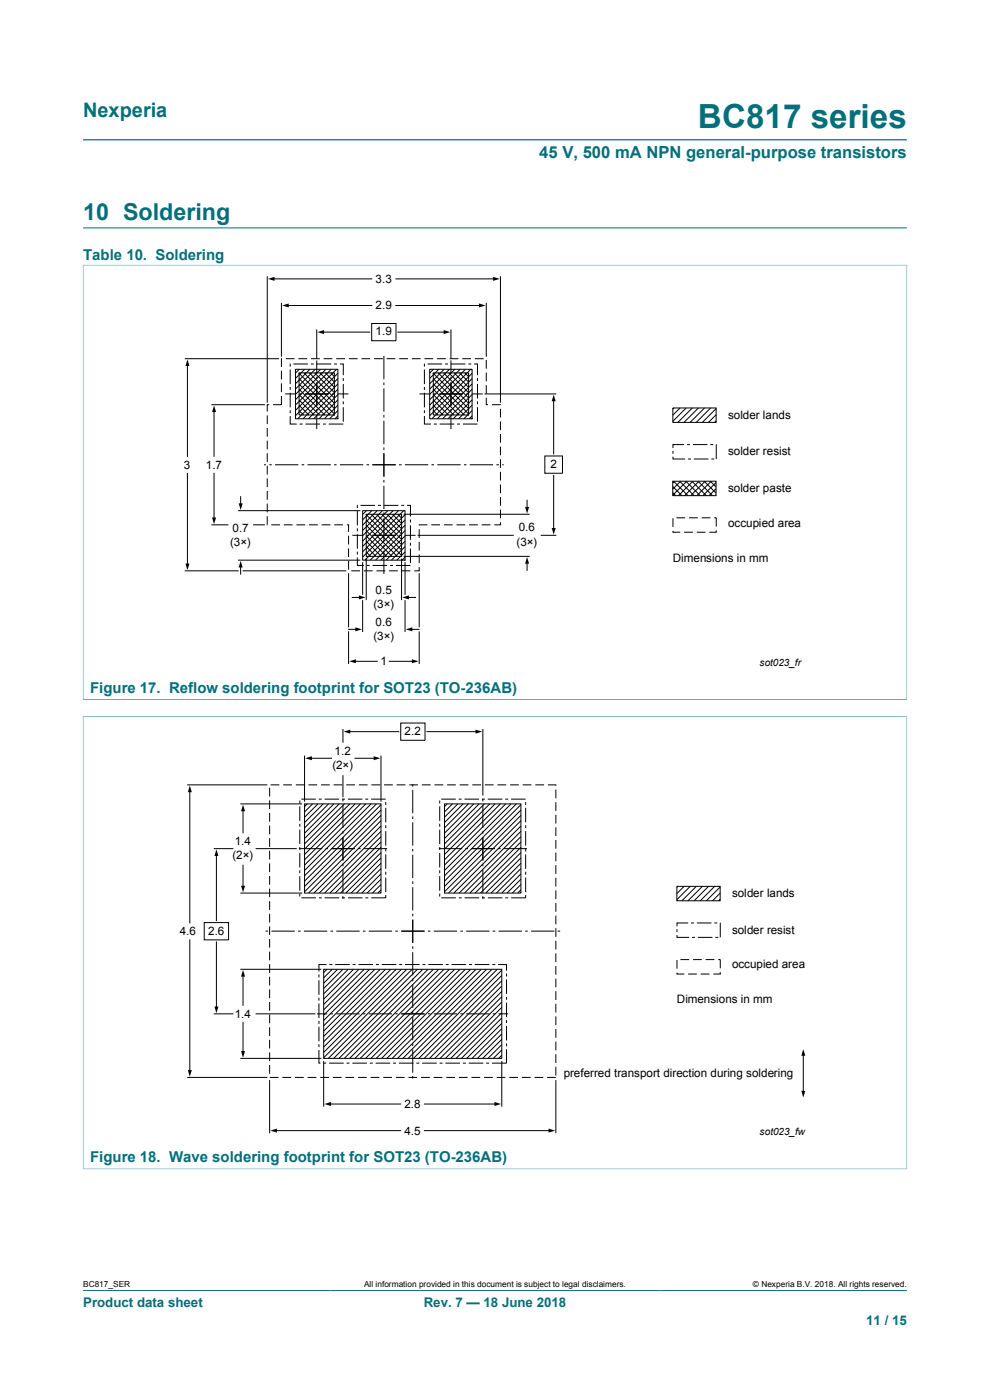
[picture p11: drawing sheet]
<svg xmlns="http://www.w3.org/2000/svg" width="210mm" height="297mm" viewBox="0 0 210 297" stroke-linecap="round" stroke-linejoin="round" font-family="sans-serif">
<path d="M17.6 29.7h174.8M17.6 56.2h174.8M17.6 56.2v92.3M17.6 48.3h174.8M192.4 56.2v92.3M17.6 148.4h174.8M17.6 152h174.8M17.6 151.9v96.1M192.4 151.9v96.1M17.6 248h174.8M17.6 273.8h174.8" fill="none" stroke="#036f7b" stroke-width=".21"/>
<g fill="none" stroke="#000" stroke-width=".21">
<path d="M56.7 58.6v26.8M58 59.2h20.9M84 59.2h20.9M106.2 58.6v26.8M39.2 76.1h20M39.8 77.4v19.4M59.7 64.2v11.5M59.7 78.7v1.8M59.8 76.1h-.1v1.7M60.6 76.1h1.9M61 64.8h17.9M61.6 78.4v3.1"/>
<path d="M61.6 77.2v.6M62.2 77.2h3.1M62.7 78.3h9v10.5h-9zM63.3 76.1h1.9M63.3 79.1l7.6 7.6M63.4 79.1h7.5v8.9h-7.5zM63.5 78.3l-.8 .9M64.5 79.1l6.4 6.5M64.6 78.3l-1.9 2M65.6 79.1l5.3 5.3M65.7 78.3l-3 3.1M65.9 77.2h.7"/>
<path d="M66 76.1h1.8M66.7 79.1l4.2 4.2M66.9 78.3l-4.2 4.2M67.2 77.2h3.1M67.2 69.9v6.1M67.2 76.5v2.7M67.2 79.9v.5M67.9 79.1l3 3.1M68 78.3l-5.3 5.4M68.5 70.5h9.9M68.7 76.1h1.8M69 79.1l1.9 1.9"/>
<path d="M69.1 78.3l-6.4 6.5M70.1 79.1l.8 .8M70.3 78.3l-7.6 7.6M70.9 77.2h.6M71.3 76.1h1.9M71.4 78.3l-8.7 8.8M71.7 79.2l-9 9M72.1 77.2h.7v2.4M74 76.1h1.9M76.7 76.1h1.8M78.8 68.6h5.2v3.7h-5.2zM79.3 76.1h1.9"/>
<path d="M81.4 75.5v5M82 76.1h1.9M84 64.8h17.9M84.4 70.5h10M84.7 76.1h1.8M87.4 76.1h1.8M90 78.4v3.1M90 76.1h1.9M90.1 77.2l-.1 .6M90.7 77.2h3.1M91.1 78.3h9v10.5h-9zM91.8 79.1l7.6 7.6"/>
<path d="M91.9 79.1h7.5v8.9h-7.5zM92 78.3l-.9 .9M92.7 76.1h1.9M92.9 79.1l6.5 6.5M93.1 78.3l-2 2M94.1 79.1l5.3 5.3M94.2 78.3l-3.1 3.1M94.4 77.2h.6M95.2 79.1l4.2 4.2M95.3 78.3l-4.2 4.2M95.4 76.1h1.8M95.6 77.2h3.1"/>
<path d="M95.7 69.9v6.1M95.7 76.5v2.7M95.7 79.9v.5M96.3 79.1l3.1 3.1M96.5 78.3l-5.4 5.4M97.5 79.1l1.9 1.9M97.6 78.3l-6.5 6.5M98.1 76.1h1.8M98.6 79.1l.8 .8M98.7 78.3l-7.6 7.6M99.3 77.2h.7M99.9 78.3l-8.8 8.8"/>
<path d="M100.1 79.2l-9 9M100.6 77.2h.7v2.4M100.7 76.1h1.9M103.1 64.2v11.5M103.1 76.4v1.8M103.1 79v1.9M44.8 85.9h11.4M45.4 87.1v9.7M56 98.6h.4M56.7 88.1v1.9M56.7 90.8v1.8M56.7 93.5v1.8"/>
<path d="M56.7 96.1v1.9M56.7 98.8v1.9M57.1 85.9h-.4v1.4M57.1 98.6h.5M58.4 98.6h4.9M59.7 84v1.9h-1.8M59.7 81.3v1.9M60.5 83.6h2.3M61.6 88.3v1.7h1.3M61.6 82.1v.6M61.6 83.3v3.1M61.6 87v.6"/>
<path d="M63.4 80.3l7.5 7.5M63.4 81.5l6.6 6.5M63.4 82.6l5.5 5.4M63.4 83.7l4.4 4.3M63.4 84.8l3.2 3.2M63.4 86l2.1 2M63.4 87.1l1 .9M63.5 83.6h.5M63.6 90h.6M64 98.6h.5M64.7 83.6h5M64.8 90h3.1"/>
<path d="M65.2 98.6h5M67.2 81.1v5M67.2 86.8v.5M67.2 88v3M68.5 90h.6M69.7 90h3.1M70.4 83.6h.5M70.9 98.6h.5M71.6 83.6h2.3M71.7 80.3l-8.5 8.5M71.7 81.4l-7.4 7.4M71.7 82.6l-6.3 6.2"/>
<path d="M71.7 83.7l-5.2 5.1M71.7 84.8l-4 4M71.7 86l-2.9 2.8M71.7 87.1l-1.8 1.7M71.7 88.2l-.6 .6M72.1 98.6h4.9M72.8 80.2v.6M72.8 81.4v3.1M72.8 85.1v.7M72.8 86.4v3.1M77.8 98.6h.5M79 98.6h5"/>
<path d="M81.4 81.2v.5M81.4 82.4v4.9M81.4 88v.6M81.4 89.3v4.9M81.4 94.9v.5M81.4 96.2v4.9M84.7 98.6h.5M85.9 98.6h4.9M89 83.6h2.3M90 88.3v1.7h1.4M90 82.1v.6M90 83.3v3.1"/>
<path d="M90 87v.6M91.5 98.6h.6M91.9 80.3l7.5 7.5M91.9 81.5l6.6 6.5M91.9 82.6l5.5 5.4M91.9 83.7l4.3 4.3M91.9 84.8l3.2 3.2M91.9 86l2.1 2M91.9 87.1l.9 .9M92 83.6h.5M92 90h.6M92.8 98.6h4.9"/>
<path d="M93.2 83.6h5M93.3 90h3.1M95.7 81.1v5M95.7 86.8v.5M95.7 88v3M97 90h.6M98.2 90h3.1M98.4 98.6h.5M98.9 83.6h.5M99.6 98.6h5M100.1 83.6h2.3M100.1 80.3l-8.5 8.5"/>
<path d="M100.1 81.4l-7.4 7.4M100.1 82.6l-6.2 6.2M100.1 83.7l-5.1 5.1M100.1 84.8l-4 4M100.1 86l-2.8 2.8M100.1 87.1l-1.7 1.7M100.1 88.2l-.6 .6M101.3 80.2v.6M101.3 81.4v3.1M101.3 85.1v.7M101.3 86.4v3.1M102.8 83.6h15.2"/>
<path d="M103.1 84.4v1.5h.4M103.1 81.7v1.9M104.3 85.9h1.9M105.3 98.6h.5M106.2 86.7v1.9M106.2 89.4v1.8M106.2 92.1v1.8M106.2 94.7v1.9M106.2 97.4v1.9M106.5 98.6h.3M115.6 96.7h3.7v3.7h-3.7zM117.4 84.8v11.5"/>
<path d="M142.7 86.5h9.2v3.1h-9.2zM142.7 96.9v.5h2.6M142.7 95.6v.7M143 86.5l-.3 .3M144.3 86.5l-1.6 1.6M145.1 94.3h-2.4v.7M145.6 86.5l-2.9 2.9M145.7 94.3h.7M146 97.4h.6M146.9 86.5l-3.1 3.1M147 94.3h3.1M147.2 97.4h3.1"/>
<path d="M148.1 86.5l-3 3.1M149.4 86.5l-3 3.1M150.7 94.3h.6M150.7 86.5l-3 3.1M150.9 97.4h.6M151.9 94.3v3.1M151.9 89.3l-.3 .3M151.9 88l-1.6 1.6M151.9 86.7l-2.9 2.9M39.8 100.4v19.4M44.8 111.3h3.6M45.4 100.4v9.7"/>
<path d="M50.5 118.8h25.9M50.5 108.3h25.9M51 105.4v1.7M53.7 111.3h2.5M56.7 109.5v1.8M56.7 101.5v1.8M56.7 104.2v1.8M56.7 106.8v1.9M57.5 111.3h1.9M60.2 111.3h1.9M62.9 111.3h1.8M65.6 111.3h1.8"/>
<path d="M68.2 111.3h1.9M70.9 111.3h1.9M73.6 111.3h.3v1.5M73.9 113.7v1.8M73.9 116.3v1.9M73.9 119v1.8M74.7 113.6h2.3M75.8 118.3v1.7h1.4M75.8 108.4v3.1M75.8 112.1v.6M75.8 113.3v3.1M75.8 117v.6"/>
<path d="M75.9 107.2l-.1 .6M76.5 107.2h3.1M76.9 108.3h9v10.5h-9zM76.9 119.3v6.9M77.6 109.1l7.6 7.6M77.7 109.1h7.5v8.9h-7.5zM77.7 110.3l7.5 7.5M77.7 111.4l6.6 6.6M77.7 112.6l5.4 5.4M77.7 113.7l4.3 4.3M77.7 114.8l3.2 3.2M77.7 116l2.1 2"/>
<path d="M77.7 117.1l.9 .9M77.7 118.5v8.8M77.7 108.3l-.8 .8M77.8 113.6h.5M77.8 120h.6M78.7 109.1l6.5 6.5M78.9 108.3l-2 2M79 113.6h5M79 120h3.1M79.9 109.1l5.3 5.3M80 108.3l-3.1 3.1M80.2 107.2h.6"/>
<path d="M81 109.1l4.2 4.2M81.1 108.3l-4.2 4.2M81.4 107.2h3.1M81.4 101.8v.6M81.4 103.1v4.9M81.4 108.7v.5M81.4 109.9v5M81.4 115.6v.5M81.4 116.8v5M82.1 109.1l3.1 3.1M82.3 108.3l-5.4 5.4M82.7 120h.7"/>
<path d="M83.2 109.1l2 1.9M83.4 108.3l-6.5 6.5M84 120h3.1M84.4 109.1l.8 .8M84.5 108.3l-7.6 7.6M84.7 113.6h.5M85.1 107.2h.6M85.2 118.5v8.8M85.6 118h26.8M85.6 109.1h26.8M85.6 108.3l-8.7 8.7M85.9 113.6h2.3"/>
<path d="M85.9 109.2l-9 9M85.9 110.3l-8.5 8.5M85.9 111.4l-7.4 7.4M85.9 112.6l-6.2 6.2M85.9 113.7l-5.1 5.1M85.9 114.8l-4 4M85.9 116l-2.9 2.8M85.9 117.1l-1.7 1.7M85.9 118.2l-.6 .6M85.9 119.3v6.9M86.4 107.2h.7v2.4M87.1 110.2v.6"/>
<path d="M87.1 111.4v3.1M87.1 115.1v.7M87.1 116.4v3.1M88.6 113.6h20.4M88.9 112.3v1.8M88.9 114.9v1.9M88.9 117.6v1.9M90.7 111.3h-1.8v.1M91.5 111.3h1.8M94.2 111.3h1.8M96.8 111.3h1.9M99.5 111.3h1.9"/>
<path d="M102.2 111.3h1.8M106.2 110.8v.5h-1.3M106.2 100.1v1.8M106.2 102.8v1.8M106.2 105.4v1.9M106.2 108.1v1.9M111.8 106.1v1.7M111.8 119.3v1.7M114.7 113.6h3.3M117.4 100.9v11.4M142.7 102.1h9.2v3h-9.2zM142.7 103.2l1.9 1.9"/>
<path d="M142.7 104.5l.6 .6M142.7 112.6v.3h1.6M142.7 109.9v1.9M142.9 102.1l3 3M143.1 102.1l-.4 .4M143.5 109.8h1.8M144.2 102.1l3 3M144.4 102.1l-1.7 1.7M145.1 112.9h1.9M145.5 102.1l3 3M145.7 102.1l-3 3M146.2 109.8h1.8"/>
<path d="M146.8 102.1l3 3M147 102.1l-3.1 3M147.8 112.9h1.8M148.1 102.1l3 3M148.3 102.1l-3.1 3M148.8 109.8h1.9M149.4 102.1l2.5 2.5M149.6 102.1l-3.1 3M150.7 102.1l1.2 1.2M150.9 102.1l-3.1 3M151.5 109.8h.4v1.9M151.9 105l-.2 .1"/>
<path d="M151.9 103.7l-1.5 1.4M151.9 102.4l-2.8 2.7M151.9 112.5v.4h-1.4M39.2 121.1h11.4M51 120.1v1.7M51.5 121.1h21.9M73.9 121.6v11.5M73.9 133.9v7M74 133.5h1.7M74.5 121.1h1.9M74.7 126.7h1.7M76.9 127.3v6.8"/>
<path d="M77.2 121.1h1.8M79.9 121.1h1.8M82.5 121.1h1.9M85.2 121.1h1.9M85.9 127.3v6.8M86.4 126.7h1.7M87.2 133.5h1.7M88.9 120.3v.8h-1M88.9 121.6v11.5M88.9 133.9v7M72.7 154.7v2.9M74 155.2h10.6"/>
<path d="M75.2 140.3h4.8M82.6 140.3h5.1M85 153.4h5.2v3.6h-5.2zM90.6 155.2h10.6M102.4 154.7v14.1M39.7 166.5h17M40.3 167.8v28M51 170.5h13.1M51.5 171.8v4.9M57.2 167.1v1.9M57.2 169.8v1.8M57.2 172.5v1.8"/>
<path d="M57.2 175.1v1.9M57.2 177.8v1.9M57.4 166.5h1.9M60.1 166.5h1.8M62.8 166.5h1.8M63.6 169.8v.6M63.6 171.1v3M63.6 174.8v.6M63.6 176v3.1M63.6 179.7v.6M63.9 169.5h3.1M64.6 170.5h16.2v19h-16.2z"/>
<path d="M64.6 160.3v9.8M65.2 170.5l-.6 .6M65.4 166.5h1.9M65.9 160.9h4.4M66.3 170.5l-1.7 1.7M67.4 170.5l-2.8 2.9M67.6 169.5h.6M68.1 166.5h1.9M68.6 170.5l-4 4M68.9 169.5h3M69.7 170.5l-5.1 5.1M70.8 166.5h1.8"/>
<path d="M70.8 170.5l-6.2 6.3M72 170.5l-7.4 7.4M72.6 169.5h.6M72.7 164.4v4.7M72.7 169.5v.5M72.7 170.7v4.9M72.7 176.4v.5M72.7 177.6v5M73.1 170.5l-8.5 8.5M73.4 166.5h1.9M73.8 169.5h3.1M74.2 170.5l-9.6 9.6"/>
<path d="M75.3 160.9h4.2M75.3 170.5l-10.7 10.8M76.1 166.5h1.9M76.5 170.5l-11.9 11.9M77.5 169.5h.6M77.6 170.5l-13 13M78.7 169.5h3.1M78.7 170.5l-14.1 14.2M78.8 166.5h1.8M79.9 170.5l-15.3 15.3M80.8 170.7l-16.2 16.2M80.8 171.8l-16.2 16.3"/>
<path d="M80.8 173l-16.2 16.2M80.8 174.1l-15.3 15.3M80.8 175.2l-14.2 14.2M80.8 176.4l-13.1 13M80.8 177.5l-11.9 11.9M80.8 178.6l-10.8 10.8M80.8 179.7l-9.7 9.7M80.8 160.3v9.8M81.5 166.5h1.8M81.8 170.1v.7M81.8 171.4v3.1M81.8 175.1v.6"/>
<path d="M81.8 176.3v3.1M84.1 166.5h1.9M86.8 166.5h1.9M87.6 166.3v.6M87.6 167.6v4.9M87.6 173.2v.5M87.6 174.5v4.9M89.5 166.5h1.8M92.2 166.5h1.8M93.3 169.8v.6M93.3 171.1v3M93.3 174.8v.6"/>
<path d="M93.3 176v3.1M93.3 179.7v.6M93.6 169.5h3.1M94.3 170.5h16.2v19h-16.2zM94.8 166.5h1.9M94.9 170.5l-.6 .6M96 170.5l-1.7 1.7M97.1 170.5l-2.8 2.9M97.3 169.5h.6M97.5 166.5h1.9M98.2 170.5l-3.9 4M98.5 169.5h3.1"/>
<path d="M99.4 170.5l-5.1 5.1M100.2 166.5h1.8M100.5 170.5l-6.2 6.3M101.6 170.5l-7.3 7.4M102.2 169.5h.6M102.4 169.5v.5M102.4 170.7v4.9M102.4 176.4v.5M102.4 177.6v5M102.8 170.5l-8.5 8.5M102.9 166.5h1.8M103.5 169.5h3.1"/>
<path d="M103.9 170.5l-9.6 9.6M105 170.5l-10.7 10.8M105.5 166.5h1.9M106.1 170.5l-11.8 11.9M107.2 169.5h.6M107.3 170.5l-13 13M108.2 166.5h1.9M108.4 169.5h3.1M108.4 170.5l-14.1 14.2M109.5 170.5l-15.2 15.3M110.5 170.7l-16.2 16.2M110.5 171.8l-16.2 16.3"/>
<path d="M110.5 173l-16.2 16.2M110.5 174.1l-15.3 15.3M110.5 175.2l-14.2 14.2M110.5 176.4l-13.1 13M110.5 177.5l-12 11.9M110.5 178.6l-10.8 10.8M110.5 179.7l-9.7 9.7M110.9 166.5h1.8M111.5 170.1v.7M111.5 171.4v3.1M111.5 175.1v.6M111.5 176.3v3.1"/>
<path d="M113.6 166.5h1.8M116.2 166.5h1.7v.2M117.9 167.5v1.9M117.9 170.2v1.8M117.9 172.8v1.9M117.9 175.5v1.9M117.9 178.2v1.8M40.3 199.4v27.9M43.3 195.7h5.2v3.7h-5.2zM45.3 180h4.2M45.9 181.3v14M45.9 199.8v14"/>
<path d="M51 189.5h13.1M51.5 183.5v4.7M54.2 180h8.8M56.4 197.5h.5M57.2 180.5v1.8M57.2 183.2v1.8M57.2 185.8v1.9M57.2 188.5v1.9M57.2 191.2v1.8M57.2 193.9v1.8M57.2 196.5v1.9M57.2 199.2v1.8"/>
<path d="M57.6 197.5h4.9M63.2 197.5h.6M63.4 180h5M63.6 180.9v3.1M63.6 184.6v.7M63.6 185.9v3.1M63.6 189.6v.6M63.9 190.5h3.1M64.5 197.5h4.9M67.6 190.5h.7M68.9 190.5h3.1M69.1 180h.5"/>
<path d="M70.1 197.5h.5M70.3 180h5M71.3 197.5h5M72.6 190.5h.6M72.7 183.3v.5M72.7 184.5v4.9M72.7 190.1v.6M73.8 190.5h3.1M76 180h.5M77 197.5h.5M77.2 180h4.9M77.5 190.5h.6"/>
<path d="M78.2 197.5h5M80.8 180.9l-8.5 8.5M80.8 182l-7.4 7.4M80.8 183.1l-6.3 6.3M80.8 184.3l-5.2 5.1M80.8 185.4l-4 4M80.8 186.5l-2.9 2.9M80.8 187.6l-1.8 1.8M80.8 188.8l-.6 .6M81.8 189.9v.6h-3.1M81.8 180v.6M81.8 181.2v3.1"/>
<path d="M81.8 184.9v.7M81.8 186.2v3.1M83.9 197.5h.5M85.1 197.5h5M87.6 180.1v.5M87.6 181.3v5M87.6 187v.5M87.6 188.2v4.9M87.6 193.9v.5M87.6 195.1v5M90.8 197.5h.5M92 197.5h4.9"/>
<path d="M93.1 180h4.9M93.3 180.9v3.1M93.3 184.6v.7M93.3 185.9v3.1M93.3 189.6v.6M93.6 190.5h3.1M97.3 190.5h.6M97.7 197.5h.5M98.5 190.5h3.1M98.7 180h.6M98.9 197.5h4.9M100 180h4.9"/>
<path d="M102.3 190.5h.6M102.4 183.3v.5M102.4 184.5v4.9M102.4 190.1v.6M103.5 190.5h3.1M104.5 197.5h.6M105.6 180h.6M105.8 197.5h4.9M106.9 180h4.9M107.2 190.5h.6M110.5 180.9l-8.6 8.5M110.5 182l-7.4 7.4"/>
<path d="M110.5 183.1l-6.3 6.3M110.5 184.3l-5.2 5.1M110.5 185.4l-4.1 4M110.5 186.5l-2.9 2.9M110.5 187.6l-1.8 1.8M110.5 188.8l-.7 .6M111.4 197.5h.5M111.5 189.9v.6h-3.1M111.5 180v.6M111.5 181.2v3.1M111.5 184.9v.7M111.5 186.2v3.1"/>
<path d="M112.6 197.5h5M117.9 180.9v1.8M117.9 183.5v1.9M117.9 186.2v1.9M117.9 188.9v1.8M117.9 191.6v1.8M117.9 194.2v1.9M117.9 196.9v1.9M117.9 199.6v1.8M118.3 197.5h.5M143.6 188h9.2v3.1h-9.2zM143.6 198.4v.5h2.6"/>
<path d="M143.6 197.1v.6M143.8 188l-.2 .3M145.1 188l-1.5 1.6M146 195.8h-2.4v.7M146.4 188l-2.8 2.9M146.6 195.8h.6M146.8 198.9h.6M147.7 188l-3.1 3.1M147.8 195.8h3.1M148 198.9h3.1M149 188l-3.1 3.1M150.3 188l-3.1 3.1"/>
<path d="M151.5 195.8h.6M151.6 188l-3.1 3.1M151.7 198.9h.7M152.8 195.8v3.1M152.8 190.8l-.4 .3M152.8 189.5l-1.7 1.6M152.8 188.2l-3 2.9M45.3 215.1h4.2M51 205.6h17.2M51.5 206.9v6.4M51.5 216.9v6.4M54.2 215.1h12.7"/>
<path d="M57.2 201.9v1.8M57.2 204.5v1.9M57.2 207.2v1.9M57.2 209.9v1.8M57.2 212.6v1.8M57.2 215.2v1.9M57.2 217.9v1.9M67.2 215.1h2.2M67.7 206.7v.6M67.7 208v3M67.7 211.7v.6M67.7 212.9v3.1"/>
<path d="M67.7 216.6v.6M67.7 217.8v3.1M68.7 205.6h37.7v18.9h-37.7zM69.3 204.6h-1.6v1.5M69.4 205.6l-.7 .7M69.9 204.6h.6M70.1 215.1h.5M70.5 205.6l-1.8 1.9M71.1 204.6h3.1M71.3 215.1h5M71.6 205.6l-2.9 3M72.7 205.6l-4 4.1"/>
<path d="M73.9 205.6l-5.2 5.2M74.8 204.6h.6M75 205.6l-6.3 6.4M76 204.6h3.1M76.1 205.6l-7.4 7.5M77 215.1h.5M77.3 205.6l-8.6 8.6M78.2 215.1h5M78.4 205.6l-9.7 9.8M79.5 205.6l-10.8 10.9M79.7 204.6h.7M80.6 205.6l-11.9 12"/>
<path d="M81 204.6h3.1M81.8 205.6l-13.1 13.1M82.9 205.6l-14.2 14.3M83.9 215.1h.5M84 205.6l-15.3 15.4M84.7 204.6h.6M85.1 215.1h5M85.2 205.6l-16.5 16.5M85.9 204.6h3.1M86.3 205.6l-17.6 17.7M87.4 205.6l-18.7 18.8M87.6 200.8v.5"/>
<path d="M87.6 202v4.9M87.6 207.6v.6M87.6 208.9v4.9M87.6 214.5v.5M87.6 215.8v4.9M88.5 205.6l-18.9 18.9M89.6 204.6h.6M89.7 205.6l-18.9 18.9M90.8 215.1h.5M90.8 205.6l-18.9 18.9M90.9 204.6h3M91.9 205.6l-18.9 18.9"/>
<path d="M92 215.1h4.9M93.1 205.6l-18.9 18.9M94.2 205.6l-18.9 18.9M94.6 204.6h.6M95.3 205.6l-18.9 18.9M95.8 204.6h3.1M96.4 205.6l-18.9 18.9M97.6 205.6l-18.9 18.9M97.7 215.1h.5M98.7 205.6l-18.9 18.9M98.9 215.1h4.9M99.5 204.6h.6"/>
<path d="M99.8 205.6l-18.9 18.9M100.7 204.6h3.1M101 205.6l-18.9 18.9M102.1 205.6l-18.9 18.9M103.2 205.6l-18.9 18.9M104.3 205.6l-18.8 18.9M104.4 204.6h.6M104.5 215.1h.6M105.5 205.6l-18.9 18.9M105.7 204.6h1.7v1.3M105.8 215.1h2M106.4 205.8l-18.7 18.7"/>
<path d="M106.4 206.9l-17.6 17.6M106.4 208.1l-16.4 16.4M106.4 209.2l-15.3 15.3M106.4 210.3l-14.2 14.2M106.4 211.4l-13 13.1M106.4 212.6l-11.9 11.9M106.4 216l-8.5 8.5M106.4 217.1l-7.4 7.4M106.4 218.2l-6.3 6.3M106.4 219.3l-5.1 5.2M106.4 213.7l-10.8 10.8M106.4 214.8l-9.7 9.7"/>
<path d="M107.4 206.5v.7M107.4 207.8v3.1M107.4 211.5v.6M107.4 212.7v3.1M107.4 216.4v.6M107.4 217.6v3.1M117.9 202.3v1.8M117.9 204.9v1.9M117.9 207.6v1.9M117.9 210.3v1.8M117.9 213v1.8M117.9 215.6v1.9"/>
<path d="M117.9 218.3v1.9M143.6 206.3v.3h1.6M143.6 203.7v1.8M144.3 203.6h1.9M146 206.6h1.8M147 203.6h1.9M148.6 206.6h1.9M149.7 203.6h1.8M152.4 203.6h.4v1.8M152.8 206.2v.4h-1.5M39.7 228.6h17M51 224.5h17.2"/>
<path d="M57.2 220.6v1.8M57.2 223.3v1.8M57.2 225.9v1.9M57.2 229.1v11.3M57.2 228.6h1.9M58.5 239.9h26.5M59.9 228.6h1.9M62.6 228.6h1.8M65.3 228.6h1.8M67.7 222.8v2.7h.3M67.7 221.5v.6M67.9 228.6h1.9"/>
<path d="M68.6 225.5h.6M68.7 225.1v9.7M69.8 225.5h3.1M69.9 234.2h15.1M70.6 228.6h1.9M73.3 228.6h1.8M73.5 225.5h.6M74.7 225.5h3.1M75.9 228.6h1.9M78.4 225.5h.7M78.6 228.6h1.9M79.7 225.5h3.1"/>
<path d="M81.3 228.6h1.8M83.4 225.5h.6M84 228.6h1.8M84.6 225.5h3.1M86.6 228.6h1.9M87.6 221.4v.5M87.6 222.6v5M87.6 228.3v.5M88.3 225.5h.6M89.3 228.6h1.9M89.6 225.5h3M90 239.9h26.6"/>
<path d="M90 234.2h15.2M92 228.6h1.8M93.3 225.5h.6M94.5 225.5h3.1M94.7 228.6h1.8M97.3 228.6h1.9M98.2 225.5h.6M99.4 225.5h3.1M100 228.6h1.9M102.7 228.6h1.8M103.1 225.5h.6M105.4 228.6h1.8"/>
<path d="M106.4 220.5l-4 4M106.4 221.6l-2.9 2.9M106.4 222.7l-1.8 1.8M106.4 223.9l-.6 .6M106.4 225.1v9.7M107.4 222.6v2.9h-3M107.4 221.3v.7M108 228.6h1.9M110.7 228.6h1.9M113.4 228.6h1.8M116.1 228.6h1.8M117.9 221v1.8"/>
<path d="M117.9 223.6v1.9M117.9 226.3v1.9M117.9 229.1v11.3M170.4 223.3v8.4"/>
</g>
<g fill="#000">
<path d="M56.8 59.2l1.4-.5v.9zM104.6 58.7l1.4 .5-1.4 .4zM39.8 76.2l.4 1.4h-.9zM59.8 64.8l1.4-.4v.8zM67.3 70.5l1.4-.5v.9zM94.1 70l1.4 .5-1.4 .4zM101.6 64.4l1.4 .4-1.4 .4zM45.4 86l.4 1.4h-.8zM117.4 83.7l.5 1.4h-.9zM39.3 119.5h.9l-.4 1.5zM45 109.8h.8l-.4 1.4zM50.6 106.8h.9l-.5 1.4z"/>
<path d="M111.8 118.2l.4 1.4h-.8zM111.4 107.5h.8l-.4 1.5zM117 112h.9l-.5 1.4zM51 119l.5 1.4h-.9zM75.4 133.1l1.4 .4-1.4 .4zM74.1 140.3l1.4-.4v.8zM76.1 126.3l1.4 .4-1.4 .5zM85.3 126.7l1.4-.4v.9zM87.4 139.9l1.4 .4-1.4 .4zM86.1 133.5l1.4-.4v.8zM72.9 155.2l1.4-.4v.8zM100.9 154.8l1.4 .4-1.4 .4z"/>
<path d="M40.3 166.6l.4 1.5h-.9zM51.5 170.7l.5 1.4h-.9zM64.7 160.9l1.5-.5v.9zM79.3 160.4l1.4 .5-1.4 .4zM45.9 180.2l.4 1.4h-.8zM51.1 187.9h.9l-.5 1.4zM45.5 213.5h.8l-.4 1.4zM51.5 205.8l.5 1.4h-.9zM39.8 227h.9l-.4 1.4zM51.1 223h.9l-.5 1.4zM57.3 239.9l1.4-.5v.9zM68.8 234.2l1.4-.4v.8z"/>
<path d="M104.9 233.8l1.4 .4-1.4 .4zM116.4 239.4l1.4 .5-1.4 .4zM170 231.4h.8l-.4 1.4zM170.4 222.6l.4 1.4h-.8z"/>
</g>
<text font-size="7.1" fill="#036f7b" x="148.1" y="27.2">BC817 series</text>
<text font-size="4.9" fill="#036f7b" x="17.6" y="46.6">10 Soldering</text>
<text font-size="4.2" fill="#036f7b" x="17.6" y="24.8">Nexperia</text>
<text font-size="3.5" fill="#036f7b" x="114.4" y="33.5">45 V, 500 mA NPN general-purpose transistors</text>
<g font-size="3.2" fill="#036f7b">
<text x="17.6" y="55.2">Table 10. Soldering</text>
<text x="19.1" y="146.9">Figure 17. Reflow soldering footprint for SOT23 (TO-236AB)</text>
<text x="19.1" y="246.5">Figure 18. Wave soldering footprint for SOT23 (TO-236AB)</text>
</g>
<g font-size="2.8" fill="#036f7b">
<text x="17.6" y="277.3">Product data sheet</text>
<text x="89.9" y="277.3">Rev. 7 — 18 June 2018</text>
<text x="183.7" y="281">11 / 15</text>
</g>
<g font-size="2.5">
<text x="79.7" y="60">3.3</text>
<text x="79.7" y="65.6">2.9</text>
<text x="79.7" y="71.2">1.9</text>
<text x="154.5" y="88.9">solder lands</text>
<text x="39" y="99.4">3</text>
<text x="43.6" y="99.4">1.7</text>
<text x="116.7" y="99.3">2</text>
<text x="154.5" y="96.6">solder resist</text>
<text x="154.5" y="104.4">solder paste</text>
<text x="49.3" y="112.8">0.7</text>
<text x="110.1" y="112.8">0.6</text>
<text x="154.5" y="111.7">occupied area</text>
<text x="48.9" y="115.9">(3×)</text>
<text x="109.6" y="115.8">(3×)</text>
<text x="142.7" y="119.2">Dimensions in mm</text>
<text x="79.2" y="129">(3×)</text>
<text x="79.7" y="126">0.5</text>
<text x="79.2" y="135.8">(3×)</text>
<text x="79.7" y="132.8">0.6</text>
<text x="80.7" y="141.1">1</text>
<text x="85.8" y="155.9">2.2</text>
<text x="71" y="160.1">1.2</text>
<text x="70.5" y="163.1">(2×)</text>
<text x="49.8" y="179.3">1.4</text>
<text x="49.3" y="182.3">(2×)</text>
<text x="155.3" y="190.4">solder lands</text>
<text x="38.1" y="198.4">4.6</text>
<text x="44.2" y="198.3">2.6</text>
<text x="155.3" y="198.1">solder resist</text>
<text x="155.3" y="205.4">occupied area</text>
<text x="49.8" y="215.9">1.4</text>
<text x="143.6" y="212.9">Dimensions in mm</text>
<text x="119.6" y="228.6">preferred transport direction during soldering</text>
<text x="85.8" y="235">2.8</text>
<text x="85.8" y="240.7">4.5</text>
</g>
<g font-size="2.1">
<text x="161.1" y="141.2">sot023_fr</text>
<text x="161.1" y="240.8">sot023_fw</text>
</g>
<g font-size="1.8">
<text x="17.6" y="273.1">BC817_SER</text>
<text x="77.2" y="273.1">All information provided in this document is subject to legal disclaimers.</text>
<text x="159.7" y="273.1">© Nexperia B.V. 2018. All rights reserved.</text>
</g>
</svg>
